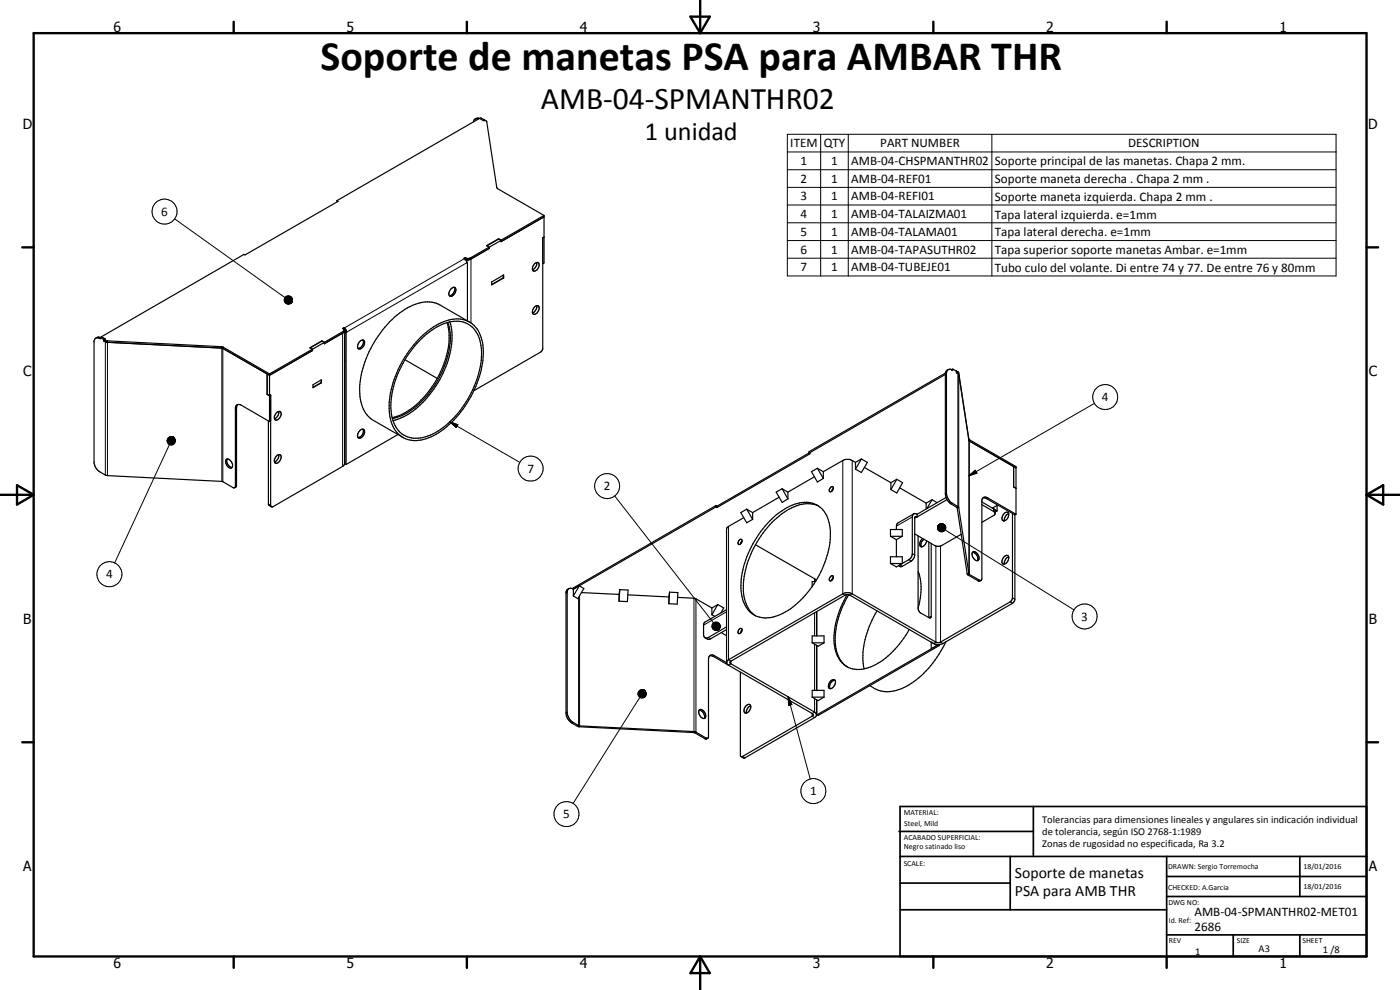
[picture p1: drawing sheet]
<svg xmlns="http://www.w3.org/2000/svg" width="420mm" height="297mm" viewBox="0 0 420 297" stroke-linecap="round" stroke-linejoin="round" font-family="sans-serif">
<g fill="none" stroke="#000" stroke-width=".35">
<path d="M143.5 35.7h-.2a.94 .94 0 0 0-1.2 .9M143.9 35.5l1.2 .7M143.9 35.5l-42.8 24.7M143.9 35.5l-.6-.1-.7 .3M144 35.6l.3-.3 1.1 .7-.3 .2M145.1 36.2l.3-.2 .7 .4 3 20 14.2 8.2M101.1 60.2l.4 .2-28 16.1-.3-.2-42.8 24.7M101.1 60.2v.4M139.6 77.3l-.4 .2 .7 .5M139.9 78l.2 .7M140.1 78.6l.2 .1M140.1 78.7v.1l.2-.1"/>
<path d="M140.3 78.7v17.6M140.7 78h-.8M146.8 74.2h.1M146.8 74.5h.1M146.8 74.2l-5.8 3.3-.6 .1-.8-.3M146.8 74.5l-5.6 3.3-.8 .2a.69 .69 0 0 1-.8-.7M146.8 74.2v.3M146.8 74.5l-5.5 3.2M149.6 71.8l.8 .3M149.6 71.8l-3.5 2M149.6 71.6l-3.6 2.1 .8 .5M149.6 71.6l.8 .5"/>
<path d="M149.6 71.6v.2M150.4 72.1l-3.6 2.1M150.4 72.1v.3M160.4 79.2l1-.5a1.54 1.54 0 0 1-.9 2.6l-.2 .1a1 1 0 0 1-.2-1.7zM161.1 78.7a2.07 2.07 0 0 1-1.3 2.2M163.3 65.1l-12.9 7.4v-.4M163.3 71.2l-.4 .2-.1 33.6-.6 .7-20 11.5M163.3 64.6v14.3l-.4 .2M163.3 64.6l-12.9 7.5M102.8 99.9l-5.5 3.2M103.2 98.3l-.4 .3 .5 .4v.6M103.2 98.3l.6 .5 .2 .9"/>
<path d="M103.2 98.3l.1 .5M103.3 99.1l-9.5 5.7M103.3 99.6l-5.9 3.5M103.3 98.8v.8M103.3 98.8l.4 .6M103.4 99.1v40.2l-.6 .7-21.2 12.1-.4-.3v-33.3l-.3 .2-.7-.4v-6.1l.7 .4M103.5 100l-.1 .2M103.5 99.6l.4 .1M103.5 99.6v39.5l.4 .3M103.7 99.4l-.2 .2M103.7 99.4l.3 .3M103.9 99.7v39.7"/>
<path d="M104 99.7h-.1M134.2 96.8a21.8 21.8 0 0 1-2.5 15.8l-.5 .9M134.4 96.7a20.4 20.4 0 0 1-1.7 14.7 27 27 0 0 1-12.1 13.3l-2.8 .9M135 96.6a23.3 23.3 0 0 1-3 17.3 24.8 24.8 0 0 1-13.3 12.1l-.8 .2M135.4 86.7a.8 .8 0 0 1 1.1-.4 .8 .8 0 0 1 .2 1.2 1.22 1.22 0 0 1-.6 1.1 1.22 1.22 0 0 1-1.3 0v-.9zM136.3 86.2a1.9 1.9 0 0 1-1.4 2.5M140.9 96.6l-8.8-5.1a9.4 9.4 0 0 0-9 .5 24.5 24.5 0 0 0-8.3 7 30.6 30.6 0 0 0-6.9 18.2 9.9 9.9 0 0 0 4.2 9l8.8 5M147.6 84.6l3.6-2.1v.9l-3.6 2.1zM151 83.4h.2M151 83.4l-3.4 2M151 82.5v.9M160.6 91.9l.8-.2a1.57 1.57 0 0 1-.9 2.6h-.2a.97 .97 0 0 1-.2-1.7z"/>
<path d="M161.1 91.7a2.07 2.07 0 0 1-1.3 2.2M30.1 101.3l1 .6M30.1 101.3v.3a1.11 1.11 0 0 0-1.2-.2 1.11 1.11 0 0 0-.7 1v36.5a4 4 0 0 0 1.8 2.7l2.2 1.1 34.4 1.7 3.3 1.9h.5l.2-.3v-23.7a1.06 1.06 0 0 1 .7-.9 1.06 1.06 0 0 1 1.1 .2l8.5 4.9M30.1 101.3l-.6-.2-.8 .4M30.4 101l1.2 .7-.4 .2M30.4 101v.1M30.4 101.1l-.3 .2M31.1 101.9l.1 .4M31.2 101.9v.4M31.2 102.3l.6 .3M31.2 101.9l.8 .4 34.8 1.8 14.1 8.1M31.5 101.7l-.4 .2"/>
<path d="M31.8 102.6l.2 .1M31.8 102.6l34.7 1.8M66.4 104.4l.6 .2 13.9 8M80.9 112.2v14.3M93.8 104.8h.1M93.8 105.2h.1M93.8 104.8l-12.9 7.4M93.8 105.2l-12.9 7.4M93.8 104.8v.4M93.9 115.4l2.6-1.4v.9l-2.6 1.4zM96.4 114.8l.1 .1M96.4 114.8l-2.5 1.4"/>
<path d="M96.4 114v.8M96.6 102.4l.7 .3v.4M96.6 102.4l-3.5 2M96.6 102.3l-3.6 2.1 .8 .4M96.6 102.3l.8 .4v.4M96.6 102.3v.1M97.3 103.1h.1M103.5 108.1l-.1 .1M108.2 102.3a.71 .71 0 0 1 .7-.3 .71 .71 0 0 1 .5 .5 1.67 1.67 0 0 1-1.9 2.1 1.97 1.97 0 0 1 .7-2.3zM108.9 102a1.84 1.84 0 0 1-1.4 2.5M121.6 107.9l9.6 5.6M125.5 101.9a17.7 17.7 0 0 1 11.4-6.2 7.4 7.4 0 0 1 7.5 5.5 23.3 23.3 0 0 1-2.6 16.8 27.2 27.2 0 0 1-13.2 13.4 7.7 7.7 0 0 1-10.6-3.4 19.7 19.7 0 0 1 .6-15.1 33.9 33.9 0 0 1 6.9-11z"/>
<path d="M125.9 102.2a16.3 16.3 0 0 1 11.8-5.8 7.5 7.5 0 0 1 6.6 7.4 27.7 27.7 0 0 1-6.3 19.5 22 22 0 0 1-11.1 8 7.3 7.3 0 0 1-9.3-6.4 26.6 26.6 0 0 1 5.6-19.4zM131.2 113.5a22.9 22.9 0 0 1-13.5 11.8M283.7 112.4l-40.9 23.6M283.7 111.9l-40.9 23.7v.4M284.6 110.9l-.6 .3-.3 .8v36.2a3.8 3.8 0 0 0 1.7 3l1.9 1.2 3 19.9 3.4 2.1 .8-.3M285.5 110.9h.1M285.6 110.9a1.09 1.09 0 0 0-1.6 1.2v35.9l.2 .9a4 4 0 0 0 1.6 2.1l1.9 1.3 3.1 20 3.3 1.9 .4-.1M286 110.7v.4l-.4-.2M286 110.7l-.4 .2M286 110.7l1 .6M287 111.3v.4l.5 .3M287.1 111.3l.6 .6 3.1 20.3 14.1 8.2-.7-.4v6.1l.7 .4"/>
<path d="M287.1 111.3h-.1M287.1 111.3v.4l.4 .2M287.5 111.9l.2 .4M67.8 138a1.02 1.02 0 0 1 1-.2 1.02 1.02 0 0 1 .7 .8 .95 .95 0 0 1 .4 1.1 .95 .95 0 0 1-1 .7 2.07 2.07 0 0 1-1.1-2.4zM68.2 137.7a1.9 1.9 0 0 0 1.5 2.6M71.3 121.4l-.3 1v23.4l-.6 .5M80.5 126.3v25l.9 .8M81.2 126.3l-.3 .2M83 123.9a.8 .8 0 0 1 1.1-.4 .8 .8 0 0 1 .2 1.3 1.3 1.3 0 0 1-1.8 1.1l-.1-1zM83.1 136.7l.8-.3a1.54 1.54 0 0 1-.6 2.5 .72 .72 0 0 1-.9-.2 .72 .72 0 0 1 0-.9zM83.6 123.4a2.01 2.01 0 0 1-1.2 2.2M83.6 136.4a2.01 2.01 0 0 1-1.2 2.2"/>
<path d="M108.9 128.8a1.88 1.88 0 0 1-1.4 2.5M109 128.8a1.92 1.92 0 0 0-1.5 2.5M109 128.8a1.08 1.08 0 0 1 .1 1.8 1.14 1.14 0 0 1-1.6 .7M119.4 130.4l-15.5 9M242.8 136l.3 .1-27.9 16.2M242.8 135.9l-27.6 16M256.7 138.7a3.3 3.3 0 0 0-3.8-.5l-5.8 3.3M256.7 138.7v2.1M258.5 137.7l-1.8 3.1M258.5 137.7l-1.8 1M258.5 137.7l1.8 1-1.8 3.1-1.8-1M290.7 131.6l.3 .4 13.9 8v14.3"/>
<path d="M290.7 132.1l.3 .3M214.9 151.7l-42.8 24.7v2.4M214.9 151.7l.3 .2M214.9 152.1l-42.8 24.7M214.9 151.7v.4M214.9 152.1l.3 .2M215.2 151.9v.4M223.2 155.3l-4.6 2.6-.6 .9v40M224.1 152.8l-1.8 1 1.8 3 1.8-1M224.1 152.8l1.8 3M224.1 152.8l1.8 1M225.9 153.8v2"/>
<path d="M231 156.4a15.4 15.4 0 0 1 11.6-5.7 7.8 7.8 0 0 1 6.5 7.7 28 28 0 0 1-6.8 19.4 18.2 18.2 0 0 1-12.4 7.6 7.2 7.2 0 0 1-7.2-6.5 26 26 0 0 1 5.5-19.3zM233.8 149.2l-7.9 4.6M234.7 146.6l-1.8 1.1 1.8 3 1.8-1M234.7 146.6l1.8 3.1M234.7 146.6l1.8 1.1M236.5 147.7v2M244.4 143l-7.9 4.7M245.1 151.6a10.9 10.9 0 0 0-9.8 2.1 28.2 28.2 0 0 0-8.6 9.7M245.1 151.5l.5 .3M245.3 140.5l-1.8 1 1.8 3.1 1.8-1M245.3 140.5l1.8 3.1M245.3 140.5l1.8 1"/>
<path d="M247.1 141.5v2.1M249.3 146.2l.5-.2a.88 .88 0 0 1 .2 1 .88 .88 0 0 1-1 .4l-.1-.5zM250.1 146.6l-.5 .8M259.4 140.3l8 4.5M267.4 144.8v2.1M269.1 143.8l1.8 1-1.8 3.1-1.7-1M269.1 143.8l-1.7 3.1M269.1 143.8l-1.7 1M270 146.4l7.9 4.6M274.2 154.2l-4.8 2.7-.3 .5-.1 1.5M275.2 154.3a.86 .86 0 0 0-1-.1 .86 .86 0 0 0-.4 .9v11l-.2 .8-.6 .9-4 2.3-1.8-1M275.2 155.1l-.3-.1-.4 .3v11.2l-.1 .8-.9 1.1-2.7 1.5-.6 .2-.5-.4"/>
<path d="M275.2 154.3v.8M277.9 151v1.7M279.7 149.9l-1.5 2.6M279.7 149.9l-1.8 1.1M279.7 149.9l1.5 .9M283.9 149.3l-8.7 5M284.2 149.9l-9 5.2M294.7 150.6l3.7 2.2 .3 .5v.8M294.7 151.4l3.7 2.2 .3 .5M295 149.4l.9 .1 8.7 5M297.8 152.4l1.4-.8v1.7zM298.7 154.1l-.3 .5-3.7 2.1"/>
<path d="M299.2 153.3l-.5 .3M301.2 154.2a.99 .99 0 0 1 1.2-.5 1.62 1.62 0 0 1-1.4 2.5 1.4 1.4 0 0 1 .2-2zM302.7 154.1a2.07 2.07 0 0 0-1.3 2.2M303.9 154.1v25.3l-.2 .6-.4 .5-21 12.2-.6 .1-.8-.1-25.1-14.5-.9-.4h-1.1l-35.2 20.2a.89 .89 0 0 0-.5 .8 .89 .89 0 0 0 .5 .8M304.6 154.5v25.3l-.2 .6-.5 .6-20.9 12.1a3.1 3.1 0 0 1-2.8 0l-25.2-14.5-1-.2-34.9 20.2v.4l.3 .2 25.1 14.5 .5 .7M304.9 154.3l-8.5-4.9a1.06 1.06 0 0 0-1.1-.2 1.06 1.06 0 0 0-.6 .9v23.6l-.2 .4M304.9 154.3l-.3 .2M170.7 176.6l-.6 .5-.2 .6v36.5a4 4 0 0 0 1.8 2.8l2 1.1 34.5 1.7 3.4 1.9h.4l.4-.2M172.1 176.4l-.3 .3M172.1 176.8a1.11 1.11 0 0 0-1.3-.2 1.11 1.11 0 0 0-.6 1.2v35.9a3.8 3.8 0 0 0 1.8 3l1.9 1.1 34.4 1.7 4.1 2 .2-.3v-23.5a1.09 1.09 0 0 1 .6-1.1 1.09 1.09 0 0 1 1.2 .1l3.7 2.1M173.9 175.8l-1.8 3M173.9 175.8l-1.8 1"/>
<path d="M173.9 175.8l1.3 .8-1.8 3-1.3-.8M174.5 177.8l11.3 .6M185.8 178.4v2M186 176.9l2.5 .1-.2 3.5-2.5-.1M186 176.9l-.2 3.5M186 176.9l-.2 1.5M188.4 178.5l12.3 .6M200.7 179.1v2M200.9 177.7l-.2 3.4M200.9 177.7l-.2 1.4M200.9 177.7l2.5 .1-.2 3.5-2.5-.2M203.4 179.2l5.3 .4 4.9 2.8"/>
<path d="M221.8 162.2l.6-.4a.86 .86 0 0 1 .1 1 .86 .86 0 0 1-.9 .4zM222.7 162.3l-.5 .9M226.7 163.4l17.8 10.3 .4 .4M226.7 163.4a24.1 24.1 0 0 0-3.2 16.3 8.2 8.2 0 0 0 3.1 5M244.7 174.5h-1v1.5M249.3 172.9l.5-.2a.86 .86 0 0 1 .1 1.1 .86 .86 0 0 1-.9 .4l-.1-.5zM250.1 173.3l-.5 .9M254.2 178.4a23.5 23.5 0 0 0-3.4 17 7.1 7.1 0 0 0 9.8 4.9 24.2 24.2 0 0 0 12.3-11.5M254.7 178.4a23.4 23.4 0 0 0-3.6 17 7.7 7.7 0 0 0 3.2 4.7M267.2 160.9v-2h3.6v2M267.2 160.9h3.6M267.2 160.9l1.8 1"/>
<path d="M267.2 167h3.6v2.1h-3.6zM269 161.9v5.1M270.8 160.9l-1.8 1M274.5 160.2l6 3.5 .8 .2 1.3-.2 5.8-3.4M275.5 160.8v21.9l.8 1.2 2.5 1.4M275.5 171.5l.3 .6M275.8 172.1a17.9 17.9 0 0 1-.3 10.3M275.8 172.1l-.3 .1M276.9 161.6a1.55 1.55 0 0 0-.4 2.5M277.3 161.8a1.99 1.99 0 0 0-.8 2.3M278.1 162.3a2 2 0 0 1-1.6 1.8M278.8 162.6v22.7"/>
<path d="M279.5 163.1v21.8l-.2 .4h-.5M291.9 165.7a1.51 1.51 0 0 1 1.9 1.6v.4a.7 .7 0 0 1-.5 .6 .7 .7 0 0 1-.7-.4 1.9 1.9 0 0 1-.7-2.2zM291.9 165.7a1.84 1.84 0 0 1 1.4 2.5M301.2 167.2a.78 .78 0 0 1 .8-.6 .78 .78 0 0 1 .8 .7 1.8 1.8 0 0 1-1.8 1.9l-.3-.7zM302.7 167a2.07 2.07 0 0 0-1.3 2.2M213 196.7l1.1 .2 4.5 2.7M213.6 182.4v2M213.6 184.4l.9 .6M215.4 181.4l-1.8 3M215.4 181.4l-1.8 1M215.4 181.4l1.8 1-.8 1.5M216.5 189.8l1.5 1"/>
<path d="M218 188.9l-4.9 2.9h-.8l-.7-.5M218 182.9l-6.6 3.8-.3 .9v2.8a.89 .89 0 0 0 .5 .9 .89 .89 0 0 0 1 0l5.4-3.2M218.6 199.6l25.1 14.5 .3 .2v.4l-21.5 12.3-.3-.3v-25.1M221.8 188.9l.6-.3a.86 .86 0 0 1 .1 1 .86 .86 0 0 1-.9 .4zM222.7 189.1l-.5 .9M243.7 192.9v-2.1h3.6v2.1M243.7 192.9h3.6M243.7 192.9l1.8 1 1.8-1M245.1 183.6v7.2M245.1 193.6v13.5M245.1 183.5v7.3M245.1 193.7v13.4"/>
<path d="M263.2 183.3a25.9 25.9 0 0 0-4 16.6l.2 .8M279.5 192.7l1.7 1-1.7 1zM281.2 193.4v.3M281.6 193.4v.1M281.6 193.5l.3 .2M281.6 193.5l-36.5 21M281.9 193.7l-36.4 21-.4-.2M281.9 193.4v.3M283.9 192.6a28 28 0 0 1-13.4 14 9.1 9.1 0 0 1-9.4-.9M209.8 213.1a1.96 1.96 0 0 1 1.5 2.5M209.9 213a1.59 1.59 0 0 1 1.9 1.8l-.1 .6a1.67 1.67 0 0 1-2-2zM223.8 211.9a.79 .79 0 0 1 1-.6 .79 .79 0 0 1 .5 1 1.8 1.8 0 0 1-1.7 1.6l-.3-1z"/>
<path d="M225.3 211.8a2.09 2.09 0 0 0-1.3 2.2M243.7 209.2v-2.1h3.6v2.1M243.7 209.2h3.6M243.7 209.2l1.8 1 1.8-1M245.1 209.9l-.1 4.7-.5 .7-20.9 12.1-.4 .1-.8-.5M245.1 210v4.5M250.6 204.1a1.96 1.96 0 0 1-1.5 2.5M250.6 204.1a1.29 1.29 0 0 0-1.8 1 .99 .99 0 0 0 .3 1.5M250.6 204.1a1.89 1.89 0 0 0-1.5 2.5"/>
</g>
<g fill="none" stroke="#000" stroke-width=".3">
<path d="M236.3 40.3h164.7v42.5h-164.7zM236.3 45.6h164.7M236.3 50.9h164.7M236.3 56.2h164.7M246.3 40.3v42.5M254.6 40.3v42.5M297.7 40.3v42.5M52.4 65.7l33.1 23.6M139.4 77.6l-36.1 20.8v.4M139.7 77.4v.4M140.1 78.8l-36.1 20.9M141.2 77.4v.4"/>
<path d="M141.3 77.7v19.2M236.3 61.5h164.7M236.3 66.8h164.7M236.3 72.2h164.7M236.3 77.5h164.7M85.3 89.9l2.2 .8-2.2-.5zM85.3 90.2l2.2 .5-2.1-.3zM85.3 89.7l2.2 1-2.2-.8zM85.4 90.4l2.1 .3h-2zM85.4 90.6h2.1M85.4 89.4l2.1 1.3-2.2-1zM85.5 90.7h2l-1.9 .2z"/>
<path d="M85.5 90.8h2M85.6 89.2l.2-.2 1.7 1.7zM85.6 89.2l1.9 1.5-2.1-1.3zM85.6 90.9l1.9-.2-1.6 .4zM85.8 89l.2-.1 1.5 1.8zM85.9 91.1l1.6-.4-1.4 .5zM86 88.9l.3-.1 1.2 1.9zM86.1 91.2l1.4-.5zM86.3 88.8h.3l.9 1.9zM86.4 91.2l1.1-.5zM86.6 88.8h.2l.7 1.9zM86.6 91.2l.9-.5z"/>
<path d="M86.8 88.8l.3 .1 .4 1.8zM86.9 91.2l.6-.5zM87.1 88.9l.2 .1 .2 1.7zM87.2 91.1l.3-.4zM87.3 89l.2 1.7zM87.5 89.2l.2 .3-.2 1.2zM87.5 90.7l-.1 .2zM87.7 89.5l-.2 1.2zM87.7 90.2l-.2 .5zM87.7 89.7l-.2 1zM87.8 90l-.3 .7zM102.8 99.9v40.1"/>
<path d="M103 99.4v.5M30.1 101.5l-.1 .1M30.4 101.1l1.1 .6M31.5 101.7h.1M31.6 102.1v40.4M32.2 102.7h.1M32.2 102.3v40.4M66.4 104v.4M66.6 104.4v40M66.9 104.5v40M67 104.2v.4M284 112.1l-.3 .2"/>
<path d="M287.5 111.5v40.5l-.4 .2M287.7 111.9v40.4l-.4 .1M50.1 132.2l1.8-1.1-1.7 1.4zM50.2 132.5l1.7-1.4-1.7 1.6zM50.2 132l1.7-.9-1.8 1.1zM50.2 132.7l1.7-1.6-1.5 1.9zM50.3 131.7l1.6-.6-1.7 .9zM50.4 131.4l1.5-.3zM50.4 131.4l1.5-.3-1.6 .6zM50.6 131.3l1.3-.2zM50.9 131.1h1zM50.9 133.4l-16.5 35.5"/>
<path d="M51.1 131.1h.8zM51.4 131l.5 .1zM51.9 131.1l-1.4 2.1-.1-.2zM51.9 131.1l-1.2 2.2-.2-.1zM51.9 131.1l-.9 2.4-.3-.2zM51.9 131.1l-.6 2.4h-.3zM51.9 131.1l-.4 2.4h-.2zM51.9 131.1l-.1 2.4h-.3zM51.9 131.1l.1 2.2-.2 .2zM51.9 131.1l.3 2.1-.2 .1zM51.9 131.1l.5 1.9-.2 .2zM51.9 131.1l.6 1.6-.1 .3z"/>
<path d="M51.9 131.1l.7 1.4-.1 .2zM51.9 131.1l.8 1.1-.1 .3zM51.9 131.1l.8 1.1zM51.9 131.1l.7 .9zM51.9 131.1l.6 .6zM51.9 131.1l.5 .3zM51.9 131.1l.2 .2zM51.9 131.1v2.4M71 122.4l-.4 .2M135 126.6l2.4 .8-.5 .9zM135 126.6l21 12.1M252.9 138.2v40l.7 .4"/>
<path d="M255.8 138.2v40l-.8 .4M290.7 131.6v.4M290.8 132.1v40l-.5 .1M290.9 132.3v40l-.4 .2M291 132v.4M328.5 121l-37.7 21.7M71 145.7l-.4 .2M80.5 151.2l.7 .4M184.5 148.8l29.7 38.1M218.6 157.9v40.1l.8 .4v.8l-.8 .4M273.8 155.1l-4.8 2.8M275.2 155.1l-.7 .4"/>
<path d="M281.5 157.7l-.1 .5zM281.5 157.7l-.1 .8zM281.5 157.7l-.1 1zM281.5 157.7v1.3zM281.5 157.7l.2 1.5-.2-.2zM281.5 157.7l.4 1.7zM281.5 157.7l.6 1.8-.2-.1zM281.5 157.7l.9 1.9-.3-.1zM281.5 157.7l1.1 1.9h-.2zM281.5 157.7l1.4 1.9h-.3zM281.5 157.7l1.7 1.8-.3 .1zM281.5 157.7l1.9 1.6-.2 .2z"/>
<path d="M281.5 157.7l2.1 1.4-.2 .2zM281.5 157.7l2.2 1.2-.1 .2zM281.5 157.7l2.3 .9-.1 .3zM281.5 157.7l2.4 .7-.1 .2zM281.5 157.7l2.3 .4 .1 .3zM281.5 157.7l2.2 .2 .1 .2zM281.5 157.7l2.1-.1 .1 .3zM281.5 157.7l1.9-.3 .2 .2zM281.5 157.7l1.7-.4 .2 .1zM281.5 157.7l1.5-.6 .2 .2zM281.5 157.7l1.5-.6zM281.5 157.7l1.2-.6z"/>
<path d="M281.5 157.7l.9-.6zM281.5 157.7h2.2M281.5 157.5h2.1M281.7 157.5l.2-.2-.4 .4zM281.7 157.5l-.2 .2zM281.9 157.3l.2-.1-.6 .5zM283.7 159l38.7 24M284 148l-.3 .2M285.8 151l-.4 .2M290.8 142.7l1.9-1.6 .5 .8zM296.4 149.4l-.3 .2M298.2 152.7v.8"/>
<path d="M170.2 177.8l-.3 .2M173.6 179.3v38.4l-.3 .2M173.9 178.8v39.3M208.3 179.5l-.1 40.3M208.9 179.7v40l-.4 .2M244.5 173.7v.8M270.1 169.5l.7 .4M272.7 167.9l.8 .5M273.8 166.1l.7 .4M280.9 163.8v28.9l-.7 .4M282.3 163.8v28.9l.7 .4M294 174.1l-.4 .2"/>
<path d="M303.9 179.4l.7 .4M212.6 191.3l.7 .3M213.6 188l2.1 .9-2-.6zM213.7 187.7l2 1.2-2.1-.9zM213.7 188.3l2 .6-1.9-.4zM213.7 187.5l2 1.4-2-1.2zM213.8 188.5l1.9 .4-1.8-.2zM213.9 187.2l1.8 1.7-2-1.4zM213.9 188.7l1.8 .2zM214 187l.2-.2 1.5 2.1zM214 187l1.7 1.9-1.8-1.7zM214.2 188.9h1.5z"/>
<path d="M214.2 186.8l.3-.1 1.2 2.2zM214.4 189l1.3-.1zM214.4 196.7l-.3 .2M214.5 186.7l.2-.1 1 2.3zM214.7 189.1l1-.2zM214.7 186.6h.3l.7 2.3zM214.9 189.1l.8-.2zM215 186.6l.3 .1 .4 2.2zM215.2 189.1l.5-.2zM215.3 186.7l.2 .1 .2 2.1zM215.4 189l.3-.1zM215.5 186.8l.3 .2-.1 1.9z"/>
<path d="M215.7 186.8v2.1M215.8 187l.1 .2-.2 1.7zM215.9 187.2l.2 .2-.4 1.5zM216 188.5l-.3 .4zM216.1 187.4l-.4 1.5zM216.1 188.2l-.4 .7zM216.1 188l-.4 .9zM216.1 187.7l-.4 1.2zM218 183.6l-6.9 4M244.5 183.9v6.9M244.5 193.3v13.8M279.5 184.9l-.7 .4"/>
<path d="M303.1 180.6l.8 .4M170.2 213.7l-.3 .2M172 216.7l-.3 .3M191.5 207.9l1.9-.8-1.9 1.1zM191.5 208.2l1.9-1.1-1.9 1.4zM191.5 208.5l1.9-1.4-1.8 1.6zM191.5 207.7l1.9-.6-1.9 .8zM191.6 208.7l1.8-1.6-1.7 1.9zM191.7 207.5l1.7-.4-1.9 .6zM191.8 207.3l.3-.2h1.3zM191.8 207.3l1.6-.2-1.7 .4zM192.1 207.1h1.3z"/>
<path d="M192.1 209.3l-20.1 31.8M192.3 207l1.1 .1zM192.6 206.9l.8 .2zM192.9 206.9l.5 .2zM193.3 207.1v2.2M193.4 207.1l-1.5 2.1-.2-.2zM193.4 207.1l-1.3 2.2-.2-.1zM193.4 207.1l-1 2.3-.3-.1zM193.4 207.1l-.7 2.3h-.3zM193.4 207.1l-.5 2.3h-.2zM193.4 207.1l-.2 2.2-.3 .1zM193.4 207.1l.1 2.1-.3 .1z"/>
<path d="M193.4 207.1l.2 1.9-.1 .2zM193.4 207.1l.4 1.7-.2 .2zM193.4 207.1l.4 1.7zM193.4 207.1l.6 1.2-.1 .2zM193.4 207.1l.6 1.2zM193.4 207.1l.5 .9zM193.4 207.1l.5 .7zM193.4 207.1l.3 .4zM193.4 207.1l.2 .2zM193.5 207.1v2.1M236.5 209.1l1.1 2.3-.9 .2zM236.5 209.1l6.7 24.6"/>
<path d="M244.5 209.6v4.1l-.8 .4v.8l.8 .4M211.9 221.4l-.3 .3M222.9 226.9l.7 .5"/>
<circle cx="49.4" cy="63.5" r="3.8"/>
<circle cx="331.7" cy="119.1" r="3.7"/>
<circle cx="159.2" cy="140.6" r="3.8"/>
<circle cx="182.2" cy="145.8" r="3.7"/>
<circle cx="32.8" cy="172.3" r="3.8"/>
<circle cx="325.5" cy="185" r="3.7"/>
<circle cx="244.1" cy="237.4" r="3.7"/>
<circle cx="170" cy="244.2" r="3.8"/>
</g>
<g fill="#000">
<circle cx="145.4" cy="36" r=".18"/>
<circle cx="139.6" cy="77.7" r=".18"/>
<circle cx="103.2" cy="98.7" r=".18"/>
<circle cx="285.6" cy="110.9" r=".18"/>
<circle cx="287.1" cy="111.7" r=".18"/>
</g>
<g fill="none" stroke="#000" stroke-width=".71">
<path d="M10.1 9.9h400v277.1h-400zM70.1 6.5v3.4M140.1 6.5v3.4M207.2 5h5.8l-2.9 4.9zM210.1 0v9.9M280.1 6.5v3.4M350.1 6.5v3.4M6.7 74.2h3.4M410.1 74.2h3.5M.1 148.5h10M5.1 145.6l5 2.9-5 2.9zM410.1 148.5h10"/>
<path d="M410.1 148.5l5-2.9v5.8zM6.7 222.7h3.4M410.1 222.7h3.5M70.1 287v3.4M140.1 287v3.4M210.1 287v10M210.1 287l2.9 5h-5.8zM280.1 287v3.4M350.1 287v3.4"/>
</g>
<g fill="none" stroke="#000" stroke-width=".51">
<path d="M269.8 249.5h40.3M270.1 242h140v45h-140zM270.1 257h140M303.2 257v16M310.1 242v15M350.1 257v30M390.1 257v12M270.1 265h33.1M270.1 273h80M350.1 269h60M350.1 263h60M350.1 280.5h60"/>
<path d="M370.1 280.5v6.5M390.1 280.5v6.5"/>
</g>
<g fill="#000">
<path d="M87.7 90.2l-.2 .5zM87.8 90l-.3 .7zM87.7 89.7l-.2 1zM87.7 89.5l-.2 1.2zM87.5 89.2l.2 .3-.2 1.2zM87.3 89l.2 1.7zM87.1 88.9l.2 .1 .2 1.7zM86.8 88.8l.3 .1 .4 1.8zM86.6 88.8h.2l.7 1.9zM86.3 88.8h.3l.9 1.9zM86 88.9l.3-.1 1.2 1.9zM85.8 89l.2-.1 1.5 1.8z"/>
<path d="M85.6 89.2l.2-.2 1.7 1.7zM85.6 89.2l1.9 1.5-2.1-1.3zM85.4 89.4l2.1 1.3-2.2-1zM85.3 89.7l2.2 1-2.2-.8zM85.3 89.9l2.2 .8-2.2-.5zM85.3 90.2l2.2 .5-2.1-.3zM85.6 90.9l1.9-.2-1.6 .4zM85.9 91.1l1.6-.4-1.4 .5zM86.1 91.2l1.4-.5zM86.4 91.2l1.1-.5zM86.6 91.2l.9-.5zM86.9 91.2l.6-.5z"/>
<path d="M87.2 91.1l.3-.4zM87.5 90.7l-.1 .2zM51.4 131l.5 .1zM51.1 131.1h.8zM50.9 131.1h1zM50.6 131.3l1.3-.2zM50.4 131.4l1.5-.3zM50.4 131.4l1.5-.3-1.6 .6zM50.3 131.7l1.6-.6-1.7 .9zM50.2 132l1.7-.9-1.8 1.1zM50.1 132.2l1.8-1.1-1.7 1.4zM50.2 132.5l1.7-1.4-1.7 1.6z"/>
<path d="M50.2 132.7l1.7-1.6-1.5 1.9zM51.9 131.1l-1.4 2.1-.1-.2zM51.9 131.1l-1.2 2.2-.2-.1zM51.9 131.1l-.9 2.4-.3-.2zM51.9 131.1l-.6 2.4h-.3zM51.9 131.1l-.4 2.4h-.2zM51.9 131.1l.5 1.9-.2 .2zM51.9 131.1l.6 1.6-.1 .3zM51.9 131.1l.7 1.4-.1 .2zM51.9 131.1l.8 1.1-.1 .3zM51.9 131.1l.8 1.1zM51.9 131.1l.7 .9z"/>
<path d="M51.9 131.1l.6 .6zM51.9 131.1l.5 .3zM51.9 131.1l.2 .2zM135 126.6l2.4 .8-.5 .9zM281.5 157.7l-.1 .5zM281.5 157.7l-.1 .8zM281.5 157.7l-.1 1zM281.5 157.7v1.3zM281.5 157.7l.2 1.5-.2-.2zM281.5 157.7l.4 1.7zM281.5 157.7l.6 1.8-.2-.1zM281.5 157.7l.9 1.9-.3-.1z"/>
<path d="M281.5 157.7l1.1 1.9h-.2zM281.5 157.7l1.4 1.9h-.3zM281.5 157.7l1.7 1.8-.3 .1zM281.5 157.7l1.9 1.6-.2 .2zM281.5 157.7l2.1 1.4-.2 .2zM281.5 157.7l2.2 1.2-.1 .2zM281.5 157.7l2.3 .9-.1 .3zM281.5 157.7l2.4 .7-.1 .2zM281.5 157.7l2.3 .4 .1 .3zM281.5 157.7l1.7-.4 .2 .1zM281.5 157.7l1.5-.6 .2 .2zM281.5 157.7l1.5-.6z"/>
<path d="M281.5 157.7l1.2-.6zM281.5 157.7l.9-.6zM281.9 157.3l.2-.1-.6 .5zM281.7 157.5l.2-.2-.4 .4zM281.7 157.5l-.2 .2zM290.8 142.7l1.9-1.6 .5 .8zM216 188.5l-.3 .4zM216.1 188.2l-.4 .7zM216.1 188l-.4 .9zM216.1 187.7l-.4 1.2zM216.1 187.4l-.4 1.5zM215.9 187.2l.2 .2-.4 1.5z"/>
<path d="M215.8 187l.1 .2-.2 1.7zM215 186.6l.3 .1 .4 2.2zM214.7 186.6h.3l.7 2.3zM214.5 186.7l.2-.1 1 2.3zM214.2 186.8l.3-.1 1.2 2.2zM214 187l.2-.2 1.5 2.1zM214 187l1.7 1.9-1.8-1.7zM213.9 187.2l1.8 1.7-2-1.4zM213.7 187.5l2 1.4-2-1.2zM213.7 187.7l2 1.2-2.1-.9zM213.6 188l2.1 .9-2-.6zM213.7 188.3l2 .6-1.9-.4z"/>
<path d="M213.8 188.5l1.9 .4-1.8-.2zM213.9 188.7l1.8 .2zM214.2 188.9h1.5zM214.4 189l1.3-.1zM214.7 189.1l1-.2zM214.9 189.1l.8-.2zM215.2 189.1l.5-.2zM215.4 189l.3-.1zM192.9 206.9l.5 .2zM192.6 206.9l.8 .2zM192.3 207l1.1 .1zM192.1 207.1h1.3z"/>
<path d="M191.8 207.3l.3-.2h1.3zM191.8 207.3l1.6-.2-1.7 .4zM191.7 207.5l1.7-.4-1.9 .6zM191.5 207.7l1.9-.6-1.9 .8zM191.5 207.9l1.9-.8-1.9 1.1zM191.5 208.2l1.9-1.1-1.9 1.4zM191.5 208.5l1.9-1.4-1.8 1.6zM191.6 208.7l1.8-1.6-1.7 1.9zM193.4 207.1l-1.5 2.1-.2-.2zM193.4 207.1l-1.3 2.2-.2-.1zM193.4 207.1l-1 2.3-.3-.1zM193.4 207.1l-.7 2.3h-.3z"/>
<path d="M193.4 207.1l-.5 2.3h-.2zM193.4 207.1l.4 1.7-.2 .2zM193.4 207.1l.4 1.7zM193.4 207.1l.6 1.2-.1 .2zM193.4 207.1l.6 1.2zM193.4 207.1l.5 .9zM193.4 207.1l.5 .7zM193.4 207.1l.3 .4zM193.4 207.1l.2 .2zM236.5 209.1l1.1 2.3-.9 .2z"/>
</g>
<path d="M51.7 131.1v2.4M215.5 186.7v2.2" fill="none" stroke="#000" stroke-width=".38"/>
<path d="M52.1 131.1v2.2" fill="none" stroke="#000" stroke-width=".34"/>
<path d="M281.5 157.9h2.3M193.2 207.1v2.3" fill="none" stroke="#000" stroke-width=".42"/>
<text font-size="12.6" x="96.2" y="20.9">Soporte de manetas PSA para AMBAR THR</text>
<text font-size="9.4" x="162.3" y="32.6">AMB-04-SPMANTHR02</text>
<text font-size="7.9" x="193.5" y="42.1">1 unidad</text>
<g font-size="4.7">
<text x="304.6" y="263.5">Soporte de manetas</text>
<text x="304.6" y="268.9">PSA para AMB THR</text>
</g>
<g font-size="4.2">
<text x="34" y="9.6">6</text>
<text x="104" y="9.6">5</text>
<text x="174" y="9.6">4</text>
<text x="244" y="9.6">3</text>
<text x="314" y="9.6">2</text>
<text x="384" y="9.6">1</text>
<text x="6.8" y="38.7">D</text>
<text x="410.6" y="38.7">D</text>
<text x="7" y="112.9">C</text>
<text x="410.8" y="112.9">C</text>
<text x="7" y="187.1">B</text>
<text x="410.8" y="187.1">B</text>
<text x="7" y="261.4">A</text>
<text x="410.8" y="261.4">A</text>
<text x="34" y="290.4">6</text>
<text x="104" y="290.4">5</text>
<text x="174" y="290.4">4</text>
<text x="244" y="290.4">3</text>
<text x="314" y="290.4">2</text>
<text x="384" y="290.4">1</text>
</g>
<g font-size="3.9">
<text x="237.2" y="44.2">ITEM</text>
<text x="247.2" y="44.2">QTY</text>
<text x="264.1" y="44.2">PART NUMBER</text>
<text x="338.6" y="44.2">DESCRIPTION</text>
<text x="240.3" y="49.5">1</text>
<text x="249.4" y="49.5">1</text>
<text x="255.5" y="49.6">AMB-04-CHSPMANTHR02</text>
<text x="298.6" y="49.6">Soporte principal de las manetas. Chapa 2 mm.</text>
<text x="240.3" y="54.9">2</text>
<text x="249.4" y="54.8">1</text>
<text x="255.5" y="54.9">AMB-04-REF01</text>
<text x="298.6" y="54.9">Soporte maneta derecha . Chapa 2 mm .</text>
<text x="48.4" y="64.8">6</text>
<text x="240.3" y="60.2">3</text>
<text x="240.3" y="65.5">4</text>
<text x="249.4" y="60.2">1</text>
<text x="249.4" y="65.5">1</text>
<text x="255.5" y="60.2">AMB-04-REFI01</text>
<text x="255.5" y="65.5">AMB-04-TALAIZMA01</text>
<text x="298.6" y="60.2">Soporte maneta izquierda. Chapa 2 mm .</text>
<text x="298.6" y="65.6">Tapa lateral izquierda. e=1mm</text>
<text x="240.3" y="70.8">5</text>
<text x="249.4" y="70.8">1</text>
<text x="255.5" y="70.8">AMB-04-TALAMA01</text>
<text x="298.6" y="70.9">Tapa lateral derecha. e=1mm</text>
<text x="240.3" y="76.1">6</text>
<text x="249.4" y="76.1">1</text>
<text x="255.5" y="76.1">AMB-04-TAPASUTHR02</text>
<text x="298.6" y="76.2">Tapa superior soporte manetas Ambar. e=1mm</text>
<text x="240.3" y="81.4">7</text>
<text x="249.4" y="81.4">1</text>
<text x="255.5" y="81.4">AMB-04-TUBEJE01</text>
<text x="298.6" y="81.5">Tubo culo del volante. Di entre 74 y 77. De entre 76 y 80mm</text>
<text x="330.7" y="120.4">4</text>
<text x="158.3" y="141.9">7</text>
<text x="181.2" y="147.1">2</text>
<text x="31.9" y="173.5">4</text>
<text x="324.5" y="186.2">3</text>
<text x="243.1" y="238.6">1</text>
<text x="169" y="245.5">5</text>
<text x="358.5" y="275">AMB-04-SPMANTHR02-MET01</text>
<text x="358.5" y="279.4">2686</text>
</g>
<g font-size="3.1">
<text x="312.7" y="246.8">Tolerancias para dimensiones lineales y angulares sin indicación individual</text>
<text x="312.7" y="250.4">de tolerancia, según ISO 2768-1:1989</text>
<text x="312.7" y="254">Zonas de rugosidad no especificada, Ra 3.2</text>
<text x="358.7" y="286.5">1</text>
<text x="377.7" y="285.6">A3</text>
<text x="397" y="285.9">1 /8</text>
</g>
<g font-size="2.4">
<text x="271.2" y="244.4">MATERIAL:</text>
<text x="271.3" y="252">ACABADO SUPERFICIAL:</text>
<text x="271.4" y="247.9">Steel, Mild</text>
<text x="271.3" y="254.6">Negro satinado liso</text>
<text x="271.2" y="259.7">SCALE:</text>
<text x="350.6" y="260.8">DRAWN: Sergio Torremocha</text>
<text x="391.2" y="260.6">18/01/2016</text>
<text x="350.6" y="267">CHECKED: A.Garcia</text>
<text x="391.2" y="266.7">18/01/2016</text>
<text x="350.6" y="271.4">DWG NO:</text>
<text x="350.8" y="276.9">Id. Ref:</text>
<text x="350.8" y="282.8">REV</text>
<text x="371.2" y="282.9">SIZE</text>
<text x="390.9" y="282.9">SHEET</text>
</g>
</svg>
